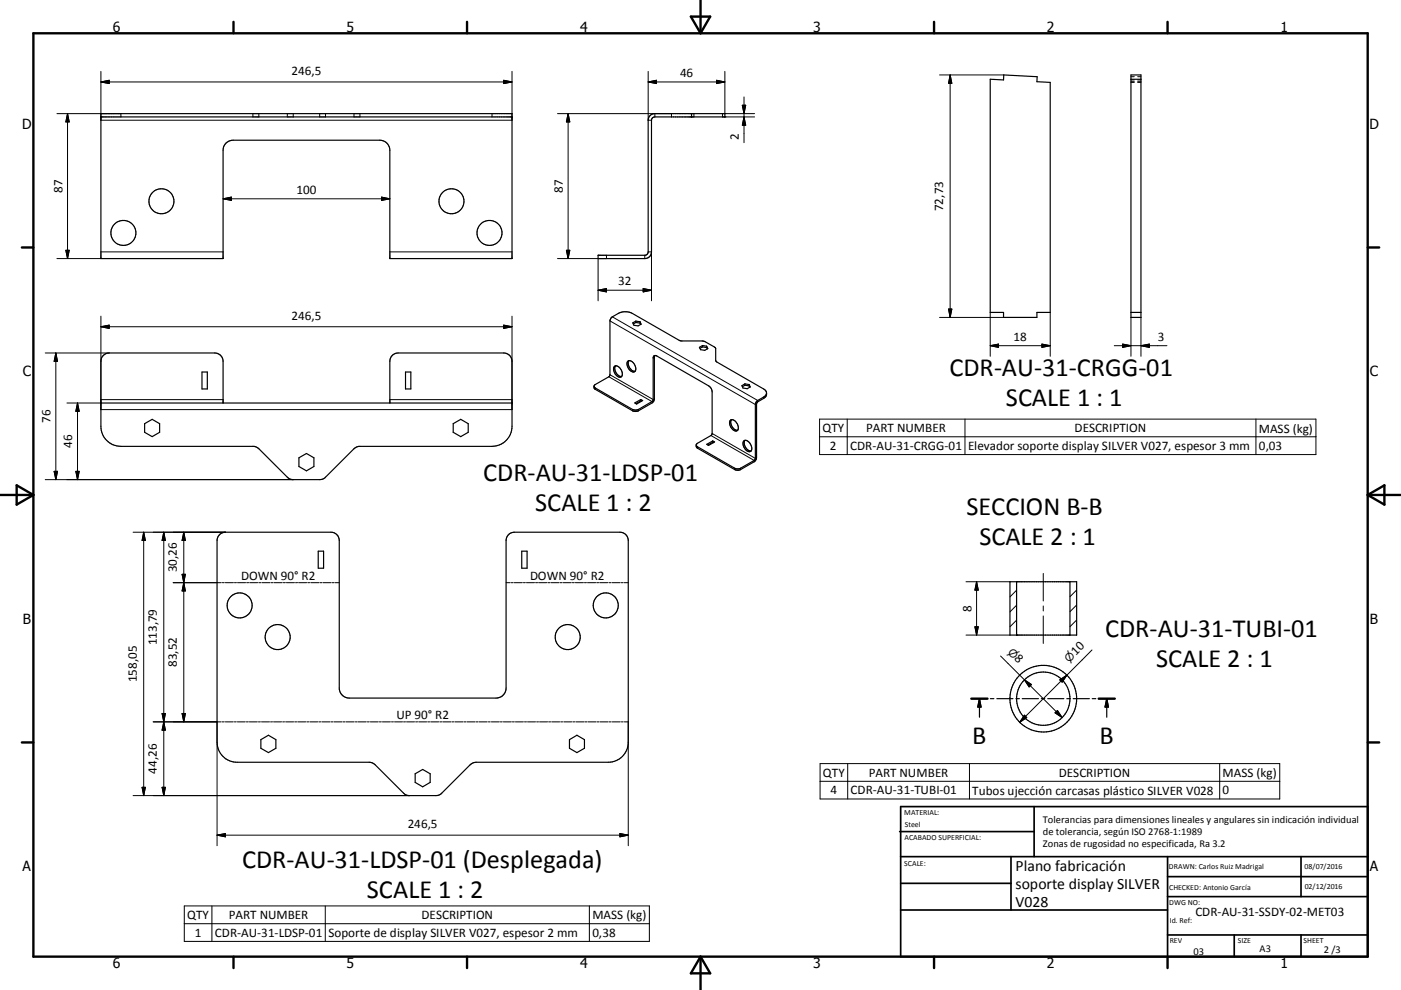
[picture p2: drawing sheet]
<svg xmlns="http://www.w3.org/2000/svg" width="420mm" height="297mm" viewBox="0 0 420 297" stroke-linecap="round" stroke-linejoin="round" font-family="sans-serif">
<g fill="none" stroke="#000" stroke-width=".36">
<path d="M30.3 34.1h123.2v43.5h-36.6v-32.5a3 3 0 0 0-3-3h-44a2.99 2.99 0 0 0-3 3v32.5h-36.6zM30.3 35.1h123.2M195 34.5l1.3-.4h21v1h-21l-.6 .2-.3 .3-.1 40a1.98 1.98 0 0 1-2 2h-14v-1h14l.6-.2 .4-.6v-39.7l.3-1zM207.3 34.1v1M296.9 23.8l4 .2v-1.5l10 .5v1.5l4 .2v69h-4v1.5h-10v-1.5h-4zM339.1 22.5h3v72.7h-3zM339.1 23.8h3M190.6 96.3l-.9 .6 .4 .7 1.2 .2 .9-.5-.3-.8M190.6 96.3l1.3 .2M190.6 96.3v.5M190.6 96.8l1.3 .1M190.6 96.8l-.7 .4"/>
<path d="M191.9 96.5v.4M191.9 96.9l.2 .4M339.1 93.7h3M60.6 111.6h1.6v5.1h-1.6zM121.6 111.6h1.6v5.1h-1.6zM178.1 115.9l.2-.4 4.5-2.8 .1-16.4 .5-1.1 2-1.2a4.5 4.5 0 0 1 4.2 0l14.2 8.2 7 .1 3.4 1.8 .4 .5v3.5l.2 .4 14.4 8.3 .6 1.1M184.1 110a1.65 1.65 0 0 1 2.4 1.5 .97 .97 0 0 1 0 1.2 .97 .97 0 0 1-1.2 .3 2.55 2.55 0 0 1-1.2-3zM184.5 109.8a2.37 2.37 0 0 0 1.9 3.2M188.2 108.5a1.67 1.67 0 0 1 2.3 1.4 1 1 0 0 1-.1 1.5 1 1 0 0 1-1.5-.3 2.39 2.39 0 0 1-.7-2.6zM188.6 108.2a2.34 2.34 0 0 0 1.8 3.2M192.1 119.9v.4M196.3 106.7l.6 .1 15.5 9 .9 1 .2 .8v12.6l-.2 .4-4.2 2.4-.4 .5"/>
<path d="M196.3 106.7l-.4 .3-.1 .4v12.6l-.2 .4-4.2 2.4-.9 .2-.8-.2-11.2-6.4-.4-.5M196.3 106.7l-.2 13.4-.6 .8-4.1 2.3-.9 .2-.8-.2-11.2-6.4-.4-.4v-.5M210.6 103.7l-.9 .5 .3 .7 1.3 .2 .9-.5-.3-.7M210.6 103.7l1.3 .2M210.6 103.7v.4M210.6 104.1l1.3 .2M210.6 104.1l-.8 .4M211.9 103.9v.4M211.9 104.3l.2 .4M223.3 115.2l-.9 .5 .4 .7 1.2 .2 .9-.5-.3-.7M223.3 115.2l1.3 .2M223.3 115.2v.4"/>
<path d="M223.3 115.6l1.3 .2M223.3 115.6l-.7 .4M224.6 115.4v.4M224.6 115.8l.2 .4M229.8 117.9l-.4 .9-2.4 1.4-.5 1v16.3l-.4 .6-4.2 2.5h-1.4l-11.4-6.6-.4-.5M229.8 117.9v.6l-.4 .7-2.3 1.4-.3 .6v16.1l-.5 1.1-4.4 2.6h-1.4l-11.4-6.5-.3-.4-.1-.6M30.3 120.9h123.2M43.4 127.1l2.2-1.3 2.3 1.3v2.6l-2.3 1.3-2.2-1.3zM66.9 120.9v-12.5a2.54 2.54 0 0 0-2.5-2.5h-31.7a2.5 2.5 0 0 0-2.4 2.5v19.5a6 6 0 0 0 5.9 6h40l1.4 .7 8.8 8.8 1.5 .5h7.9l1-.2 .6-.3 8.7-8.8 1.5-.7h39.9a6 6 0 0 0 6-6v-19.5a2.5 2.5 0 0 0-2.5-2.5h-31.6a2.5 2.5 0 0 0-2.5 2.5v12.5M89.6 137.3l2.3-1.3 2.2 1.3v2.7l-2.2 1.3-2.3-1.3zM135.9 127.1l2.2-1.3 2.3 1.3v2.6l-2.3 1.3-2.2-1.3zM190.3 120.9l1.8-1 .6 .3-1.8 1z"/>
<path d="M192.1 120.3l.2 .1M192.1 120.3l-1.4 .8M211.9 133.3l1.8-1 .5 .3-1.8 1zM213.7 132.7l.2 .1M213.7 132.7l-1.5 .8M213.7 132.3v.4M219 126a2.21 2.21 0 0 1 2.3 2.8 1.02 1.02 0 0 1-1 .5 1.02 1.02 0 0 1-.9-.7 2 2 0 0 1-.4-2.6zM219.3 125.9a2.34 2.34 0 0 0 1.9 3.2M222.9 132.4a1.67 1.67 0 0 1 2.4 1.4 .97 .97 0 0 1 0 1.3 .97 .97 0 0 1-1.2 .3 2.51 2.51 0 0 1-1.2-3zM223.3 132.1a2.38 2.38 0 0 0 1.9 3.2M65.9 160.3l1-.5 .7-.1h31.6a2.5 2.5 0 0 1 2.5 2.5v44.2a3 3 0 0 0 3 3h44a3 3 0 0 0 3-3v-44.2a2.5 2.5 0 0 1 2.5-2.5h31.6a2.5 2.5 0 0 1 2.6 2.5v60.5a6 6 0 0 1-6 6h-40l-1.4 .7-8.8 8.8-1.5 .5h-7.9l-1.3-.3-9-9-1.5-.7h-39.9a6 6 0 0 1-6-6v-60.5l.2-1.1zM95.4 165.4h1.6v5.1h-1.6z"/>
<path d="M156.4 165.4h1.6v5.1h-1.6zM302.8 174.5h20v16h-20zM304.8 174.5v16M320.8 174.5v16M291.2 209.6h4.9M293.7 209.6v5.6M293.7 209.6l.4 2.5h-1zM296.9 209.6h1.1M298.9 209.6h4.8M304.6 209.6h1M306.5 209.6h4.8M312.2 209.6h1"/>
<path d="M314.1 209.6h4.8M319.8 209.6h1.1M321.7 209.6h4.9M327.5 209.6h1M329.4 209.6h4.8M331.8 209.6l.5 2.5h-1zM331.8 209.6v5.6M78.2 221.9l2.3-1.3 2.2 1.3v2.6l-2.2 1.3-2.3-1.3zM124.5 232.1l2.2-1.3 2.3 1.3v2.6l-2.3 1.4-2.2-1.4zM170.7 221.9l2.3-1.3 2.2 1.3v2.6l-2.2 1.3-2.3-1.3z"/>
<circle cx="37" cy="69.9" r="3.7"/>
<circle cx="48.4" cy="60.4" r="3.7"/>
<circle cx="135.4" cy="60.4" r="3.8"/>
<circle cx="146.7" cy="69.9" r="3.7"/>
<circle cx="71.8" cy="181.6" r="3.7"/>
<circle cx="83.2" cy="191.1" r="3.7"/>
<circle cx="170.2" cy="191.1" r="3.7"/>
<circle cx="181.6" cy="181.6" r="3.7"/>
<circle cx="312.8" cy="209.6" r="8"/>
<circle cx="312.8" cy="209.6" r="10"/>
</g>
<g fill="none" stroke="#000" stroke-width=".3">
<path d="M17.1 34.1h19.1v1M20.2 34.1v43.5M20.2 34.1l.6 2.5h-1.1zM30.3 21.4v14.7h123.2v-14.7M30.3 24.6h123.2M30.3 24.6l2.4-.5v1zM75.8 34.1v1M77.6 34.1v1M86.1 34.1v1M87.9 34.1v1M95.8 34.1v1M97.6 34.1v1"/>
<path d="M106.1 34.1v1M107.9 34.1v1M147.5 34.1v1M151 24.1l2.5 .5-2.5 .5zM167.1 34.1h34.2v1M170.3 34.1l.5 2.5h-1zM170.3 34.1v43.5M194.3 21.4v14.7h1M194.3 24.6h23M194.3 24.6l2.5-.5v1zM196.3 34.1v1M208 34.1v1"/>
<path d="M214.8 24.1l2.5 .5-2.5 .5zM216.6 34.1v1M217.3 21.4v12.7h8.9M217.3 35.1h8.9M222.6 31.6h1l-.5 2.5zM223.1 29.1v13.7M223.1 35.1l.5 2.5h-1zM281.7 22.5h19.2M284.9 22.5v72.7M284.9 22.5l.5 2.5h-1zM339.1 23h1M339.1 24h1"/>
<path d="M339.1 24.5h1M339.1 24.7h1M341.1 23h1M341.1 24h1M341.1 24.5h1M341.1 24.7h1M66.9 59.6h50M66.9 59.6l2.5-.5v1zM114.4 59.1l2.5 .5-2.5 .5zM17.1 77.6h13.2M19.7 75.1h1.1l-.6 2.5zM30.3 75.6h36.6"/>
<path d="M116.9 75.6h36.6M169.8 75.1h1l-.5 2.5zM179.3 77.6v12.6M181.8 76.6v1h-14.7M193.3 76.6v1M194.3 75.6h1v14.6M30.3 94.8v28.1h123.2v-28.1M30.3 98l2.4-.5v1zM30.3 98h123.2M151 97.5l2.5 .5-2.5 .5zM179.3 87.1l2.5-.5v1zM179.3 87.1h16"/>
<path d="M182.9 96.3l43.6 25.1 .3-.2M183.6 95.1l43.6 25v.5M192.8 86.6l2.5 .5-2.5 .5zM281.7 95.2h19.2M284.4 92.7h1l-.5 2.5zM296.9 93.7v13.2M314.9 93.7v13.2M339.1 95.2v11.7M342.1 95.2v11.7M13.6 105.9h19.1M16.7 105.9v38M16.7 105.9l.5 2.5h-1z"/>
<path d="M30.3 119.9h36.6M116.9 119.9h36.6M178.5 116.4v.4M182.5 113l13 7.5M182.9 112.4l12.9 7.5M196.2 107.2l-.4 .2M228.9 119.1v.4M296.9 103.7h18M296.9 103.7l2.5-.5v1zM312.4 103.2l2.5 .5-2.5 .5zM334.1 103.7h15.8M336.6 103.2l2.5 .5-2.5 .5z"/>
<path d="M342.1 103.7l2.5-.5v1zM20.1 120.9h10.2M23.2 120.9v23M23.2 120.9l.5 2.5h-1zM189.7 122.8v.4M191.4 122.8v.4M209.1 134v.5M213.1 130.7l13 7.4v.4M213.5 130.1l13 7.4 .3-.2M245.7 125.7h148.8v10.7h-148.8zM245.7 131h148.8M254 125.7v10.7"/>
<path d="M289.3 125.7v10.7M376.5 125.7v10.7M13.6 143.9h74.3M16.2 141.4h1l-.5 2.5zM22.7 141.4h1l-.5 2.5zM39.9 159.7h27.7M43.1 159.7l.5 2.5h-1zM43.1 159.7v79M49.1 159.7l.5 2.5h-1zM49.1 159.7v79M55.1 159.7v56.9M55.1 159.7l.5 2.5h-1z"/>
<path d="M220.3 140.5v.4M222 140.5v.4M51.9 174.8h14.4M54.6 172.3h1l-.5 2.5zM55.1 174.8l.5 2.5h-1zM66.6 174.8h.6M67.5 174.8h2.5M70.3 174.8h.6M71.2 174.8h2.4M73.9 174.8h.7M74.9 174.8h2.4M77.6 174.8h.6"/>
<path d="M78.5 174.8h2.5M81.3 174.8h.6M82.2 174.8h2.4M84.9 174.8h.7M85.9 174.8h2.4M88.6 174.8h.6M89.5 174.8h2.5M92.3 174.8h.6M93.2 174.8h2.4M95.9 174.8h.6M96.8 174.8h2.5M99.6 174.8h.6"/>
<path d="M100.5 174.8h1.2M151.7 174.8h1.2M153.3 174.8h.6M154.2 174.8h2.4M156.9 174.8h.6M157.8 174.8h2.5M160.6 174.8h.6M161.5 174.8h2.4M164.3 174.8h.6M165.2 174.8h2.4M167.9 174.8h.6M168.8 174.8h2.5"/>
<path d="M171.6 174.8h.6M172.5 174.8h2.4M175.2 174.8h.6M176.1 174.8h2.5M178.9 174.8h.6M179.8 174.8h2.4M182.6 174.8h.6M183.5 174.8h2.4M186.2 174.8h.6M187.1 174.8h1.3M289.6 174.5h13.2M292.8 174.5v16"/>
<path d="M292.8 174.5l.5 2.5h-1zM302.8 174.5v.1M304.8 177.1l-2 2M312.8 172v8.3M322.8 177l-2 2M289.6 190.5h13.2M292.3 188h1l-.5 2.5zM300 196.8l7.1 7.2M304.8 190.5h.1M304.8 186.1l-2 1.9M304.8 181.6l-2 2M312.8 181.8v1.5"/>
<path d="M312.8 184.8v8.2M322.8 190.5h-.1M322.8 186l-2 2M322.8 181.5l-2 2M327.4 195l-21.7 21.7M45.9 216.6h20.4M48.6 214.1h1l-.5 2.5zM49.1 216.6l.5 2.5h-1zM54.6 214.1h1l-.5 2.5zM65.1 216.6v37.1M66.6 216.6h.6M67.5 216.6h2.4"/>
<path d="M70.2 216.6h.6M71.1 216.6h2.4M73.8 216.6h.7M74.8 216.6h2.4M77.5 216.6h.6M78.4 216.6h2.4M81.1 216.6h.6M82 216.6h2.4M84.7 216.6h.6M85.6 216.6h2.4M88.3 216.6h.7M89.3 216.6h2.4"/>
<path d="M92 216.6h.6M92.9 216.6h2.4M95.6 216.6h.6M96.5 216.6h2.4M99.2 216.6h.6M100.1 216.6h2.4M102.9 216.6h.6M103.8 216.6h2.4M106.5 216.6h.6M107.4 216.6h2.4M110.1 216.6h.6M111 216.6h2.4"/>
<path d="M113.7 216.6h.6M114.6 216.6h2.5M117.4 216.6h.6M118.3 216.6h2.4M121 216.6h.6M121.9 216.6h2.4M124.6 216.6h.6M125.5 216.6h2.4M128.2 216.6h.6M129.1 216.6h2.5M131.9 216.6h.6M132.8 216.6h2.4"/>
<path d="M135.5 216.6h.6M136.4 216.6h2.4M139.1 216.6h.6M140 216.6h2.4M142.7 216.6h.6M143.6 216.6h2.5M146.4 216.6h.5M147.3 216.6h2.4M150 216.6h.6M150.9 216.6h2.4M153.6 216.6h.6M154.5 216.6h2.4"/>
<path d="M157.2 216.6h.7M158.2 216.6h2.4M160.9 216.6h.6M161.8 216.6h2.4M164.5 216.6h.6M165.4 216.6h2.4M168.1 216.6h.6M169 216.6h2.4M171.7 216.6h.6M172.6 216.6h2.5M175.3 216.6h.7M176.3 216.6h2.4"/>
<path d="M179 216.6h.6M179.9 216.6h2.4M182.6 216.6h.6M183.5 216.6h2.4M186.3 216.6h.5M187.1 216.6h1.3v37.1M307.1 204l11.3 11.3M307.1 204l2.2 1.4-.8 .7zM307.1 214.6l.7 .7-2.1 1.4zM316.3 213.9l.7-.7 1.4 2.1zM317.7 204l2.2-1.5-1.5 2.2zM39.9 238.7h82.9"/>
<path d="M42.6 236.2h1l-.5 2.5zM48.6 236.2h1l-.5 2.5zM245.9 229.1h137.8v10.6h-137.8zM245.9 234.4h137.8M254.1 229.1v10.6M290.7 229.1v10.6M365.7 229.1v10.6M65.1 250.6h123.3M65.1 250.6l2.5-.5v1zM185.8 250.1l2.6 .5-2.6 .5zM55.3 271.8h139.4v10.6h-139.4zM55.3 277.1h139.4"/>
<path d="M63.5 271.8v10.6M97.5 271.8v10.6M176.7 271.8v10.6"/>
</g>
<g fill="#000">
<circle cx="217.3" cy="34.1" r=".18"/>
<circle cx="217.3" cy="35.1" r=".18"/>
</g>
<g fill="none" stroke="#000" stroke-width=".71">
<path d="M10 10h400v277h-400zM70 6.6v3.4M140 6.6v3.4M207.1 5h5.8l-2.9 5zM210 0v10M280 6.6v3.4M350 6.6v3.4M6.6 74.2h3.4M410 74.2h3.5M0 148.5h10M5 145.6l5 2.9-5 2.9zM410 148.5h10.1"/>
<path d="M410 148.5l5.1-2.9v5.8zM291.2 209.6h4.9M329.4 209.6h4.8M6.6 222.7h3.4M410 222.7h3.5M70 287v3.4M140 287v3.4M210 287v10M210 287l2.9 5h-5.8zM280 287v3.4M350 287v3.4"/>
</g>
<g fill="none" stroke="#000" stroke-width=".51">
<path d="M269.7 249.5h40.3M270 242h140v45h-140zM270 257h140M303.1 257v16M310 242v15M350 257v30M390.1 257v12M270 265h33.1M270 273h80M350 269h60M350 263h60M350 280.5h60"/>
<path d="M370 280.5v6.5M390.1 280.5v6.5"/>
</g>
<path d="M293.7 209.6l.4 2.5h-1zM331.8 209.6l.5 2.5h-1z" fill="#000" stroke="#000" stroke-width=".36"/>
<g fill="#000" stroke="#000" stroke-width=".3">
<path d="M20.2 34.1l.6 2.5h-1.1zM30.3 24.6l2.4-.5v1zM151 24.1l2.5 .5-2.5 .5zM170.3 34.1l.5 2.5h-1zM194.3 24.6l2.5-.5v1zM214.8 24.1l2.5 .5-2.5 .5zM222.6 31.6h1l-.5 2.5zM223.1 35.1l.5 2.5h-1zM284.9 22.5l.5 2.5h-1zM66.9 59.6l2.5-.5v1zM19.7 75.1h1.1l-.6 2.5zM114.4 59.1l2.5 .5-2.5 .5z"/>
<path d="M169.8 75.1h1l-.5 2.5zM30.3 98l2.4-.5v1zM151 97.5l2.5 .5-2.5 .5zM179.3 87.1l2.5-.5v1zM192.8 86.6l2.5 .5-2.5 .5zM284.4 92.7h1l-.5 2.5zM16.7 105.9l.5 2.5h-1zM296.9 103.7l2.5-.5v1zM312.4 103.2l2.5 .5-2.5 .5zM336.6 103.2l2.5 .5-2.5 .5zM342.1 103.7l2.5-.5v1zM23.2 120.9l.5 2.5h-1z"/>
<path d="M16.2 141.4h1l-.5 2.5zM22.7 141.4h1l-.5 2.5zM43.1 159.7l.5 2.5h-1zM49.1 159.7l.5 2.5h-1zM54.6 172.3h1l-.5 2.5zM55.1 159.7l.5 2.5h-1zM55.1 174.8l.5 2.5h-1zM292.8 174.5l.5 2.5h-1zM292.3 188h1l-.5 2.5zM48.6 214.1h1l-.5 2.5zM49.1 216.6l.5 2.5h-1zM54.6 214.1h1l-.5 2.5z"/>
<path d="M307.1 214.6l.7 .7-2.1 1.4zM307.1 204l2.2 1.4-.8 .7zM316.3 213.9l.7-.7 1.4 2.1zM317.7 204l2.2-1.5-1.5 2.2zM42.6 236.2h1l-.5 2.5zM48.6 236.2h1l-.5 2.5zM65.1 250.6l2.5-.5v1zM185.8 250.1l2.6 .5-2.6 .5z"/>
</g>
<g font-size="7.9">
<text x="284.6" y="112.8">CDR-AU-31-CRGG-01</text>
<text x="301.6" y="121.8">SCALE 1 : 1</text>
<text x="144.9" y="144.4">CDR-AU-31-LDSP-01</text>
<text x="160.4" y="153.3">SCALE 1 : 2</text>
<text x="289.7" y="154.6">SECCION B-B</text>
<text x="293.6" y="163.6">SCALE 2 : 1</text>
<text x="331.4" y="191">CDR-AU-31-TUBI-01</text>
<text x="346.6" y="200">SCALE 2 : 1</text>
<text x="291.5" y="223.1">B</text>
<text x="329.6" y="223.1">B</text>
<text x="72.6" y="260.4">CDR-AU-31-LDSP-01 (Desplegada)</text>
<text x="110" y="269.5">SCALE 1 : 2</text>
</g>
<g font-size="4.7">
<text x="304.5" y="261.2">Plano fabricación</text>
<text x="304.5" y="266.6">soporte display SILVER</text>
<text x="304.5" y="272">V028</text>
</g>
<g font-size="4.2">
<text x="33.9" y="9.6">6</text>
<text x="103.9" y="9.6">5</text>
<text x="173.9" y="9.6">4</text>
<text x="243.8" y="9.6">3</text>
<text x="313.9" y="9.6">2</text>
<text x="383.9" y="9.6">1</text>
<text x="6.7" y="38.7">D</text>
<text x="410.5" y="38.7">D</text>
<text x="6.9" y="112.9">C</text>
<text x="410.7" y="112.9">C</text>
<text x="6.9" y="187.1">B</text>
<text x="410.7" y="187.1">B</text>
<text x="6.8" y="261.4">A</text>
<text x="410.7" y="261.4">A</text>
<text x="33.9" y="290.4">6</text>
<text x="103.9" y="290.4">5</text>
<text x="173.9" y="290.4">4</text>
<text x="243.8" y="290.4">3</text>
<text x="313.9" y="290.4">2</text>
<text x="383.9" y="290.4">1</text>
</g>
<g font-size="3.9">
<text x="87.4" y="22.5">246,5</text>
<text x="203.9" y="23">46</text>
<text x="221.5" y="42.1" transform="rotate(-90 221.5 42.1)">2</text>
<text x="18.7" y="57.8" transform="rotate(-90 18.7 57.8)">87</text>
<text x="88.9" y="58.1">100</text>
<text x="168.7" y="57.8" transform="rotate(-90 168.7 57.8)">87</text>
<text x="282.8" y="63.3" transform="rotate(-90 282.8 63.3)">72,73</text>
<text x="185.3" y="85.5">32</text>
<text x="87.4" y="95.9">246,5</text>
<text x="303.9" y="102.2">18</text>
<text x="347.1" y="102.2">3</text>
<text x="15.2" y="126.9" transform="rotate(-90 15.2 126.9)">76</text>
<text x="246.6" y="129.7">QTY</text>
<text x="259.7" y="129.6">PART NUMBER</text>
<text x="322.2" y="129.7">DESCRIPTION</text>
<text x="377.4" y="129.8">MASS (kg)</text>
<text x="21.7" y="134.5" transform="rotate(-90 21.7 134.5)">46</text>
<text x="248.8" y="135">2</text>
<text x="254.9" y="135">CDR-AU-31-CRGG-01</text>
<text x="290.2" y="135">Elevador soporte display SILVER V027, espesor 3 mm</text>
<text x="377.4" y="135">0,03</text>
<text x="53" y="171.7" transform="rotate(-90 53 171.7)">30,26</text>
<text x="72.3" y="174">DOWN 90° R2</text>
<text x="158.9" y="174">DOWN 90° R2</text>
<text x="291.3" y="183.6" transform="rotate(-90 291.3 183.6)">8</text>
<text x="47" y="193.5" transform="rotate(-90 47 193.5)">113,79</text>
<text x="304" y="197.8" transform="rotate(45 304 197.8)">8</text>
<text x="322.5" y="196.8" transform="rotate(-45 322.5 196.8)">10</text>
<text x="53" y="200.2" transform="rotate(-90 53 200.2)">83,52</text>
<text x="41.1" y="204.6" transform="rotate(-90 41.1 204.6)">158,05</text>
<text x="118.9" y="215.7">UP 90° R2</text>
<text x="47" y="232.1" transform="rotate(-90 47 232.1)">44,26</text>
<text x="246.7" y="233">QTY</text>
<text x="260.4" y="233">PART NUMBER</text>
<text x="317.4" y="233">DESCRIPTION</text>
<text x="366.5" y="233.1">MASS (kg)</text>
<text x="249" y="238.3">4</text>
<text x="255" y="238.3">CDR-AU-31-TUBI-01</text>
<text x="291.5" y="238.4">Tubos ujección carcasas plástico SILVER V028</text>
<text x="366.5" y="238.3">0</text>
<text x="122.3" y="248.5">246,5</text>
<text x="56.1" y="275.7">QTY</text>
<text x="68.6" y="275.7">PART NUMBER</text>
<text x="126.4" y="275.7">DESCRIPTION</text>
<text x="177.6" y="275.8">MASS (kg)</text>
<text x="358.4" y="274.9">CDR-AU-31-SSDY-02-MET03</text>
<text x="58.4" y="281">1</text>
<text x="64.4" y="281">CDR-AU-31-LDSP-01</text>
<text x="98.5" y="281.1">Soporte de display SILVER V027, espesor 2 mm</text>
<text x="177.6" y="281">0,38</text>
</g>
<g font-size="3.3">
<text x="302" y="195.8" transform="rotate(45 302 195.8)">⌀</text>
<text x="320.5" y="198.8" transform="rotate(-45 320.5 198.8)">⌀</text>
</g>
<g font-size="3.1">
<text x="312.7" y="246.8">Tolerancias para dimensiones lineales y angulares sin indicación individual</text>
<text x="312.7" y="250.4">de tolerancia, según ISO 2768-1:1989</text>
<text x="312.7" y="254">Zonas de rugosidad no especificada, Ra 3.2</text>
<text x="357.8" y="286.5">03</text>
<text x="377.6" y="285.6">A3</text>
<text x="396.9" y="285.9">2 /3</text>
</g>
<g font-size="2.4">
<text x="271.1" y="244.4">MATERIAL:</text>
<text x="271.2" y="252">ACABADO SUPERFICIAL:</text>
<text x="271.3" y="248">Steel</text>
<text x="271.1" y="259.7">SCALE:</text>
<text x="350.4" y="260.8">DRAWN: Carlos Ruiz Madrigal</text>
<text x="391.1" y="260.6">08/07/2016</text>
<text x="350.5" y="267">CHECKED: Antonio García</text>
<text x="391.2" y="266.7">02/12/2016</text>
<text x="350.5" y="271.4">DWG NO:</text>
<text x="350.7" y="276.9">Id. Ref:</text>
<text x="350.7" y="282.8">REV</text>
<text x="371.1" y="282.9">SIZE</text>
<text x="390.8" y="283">SHEET</text>
</g>
</svg>
